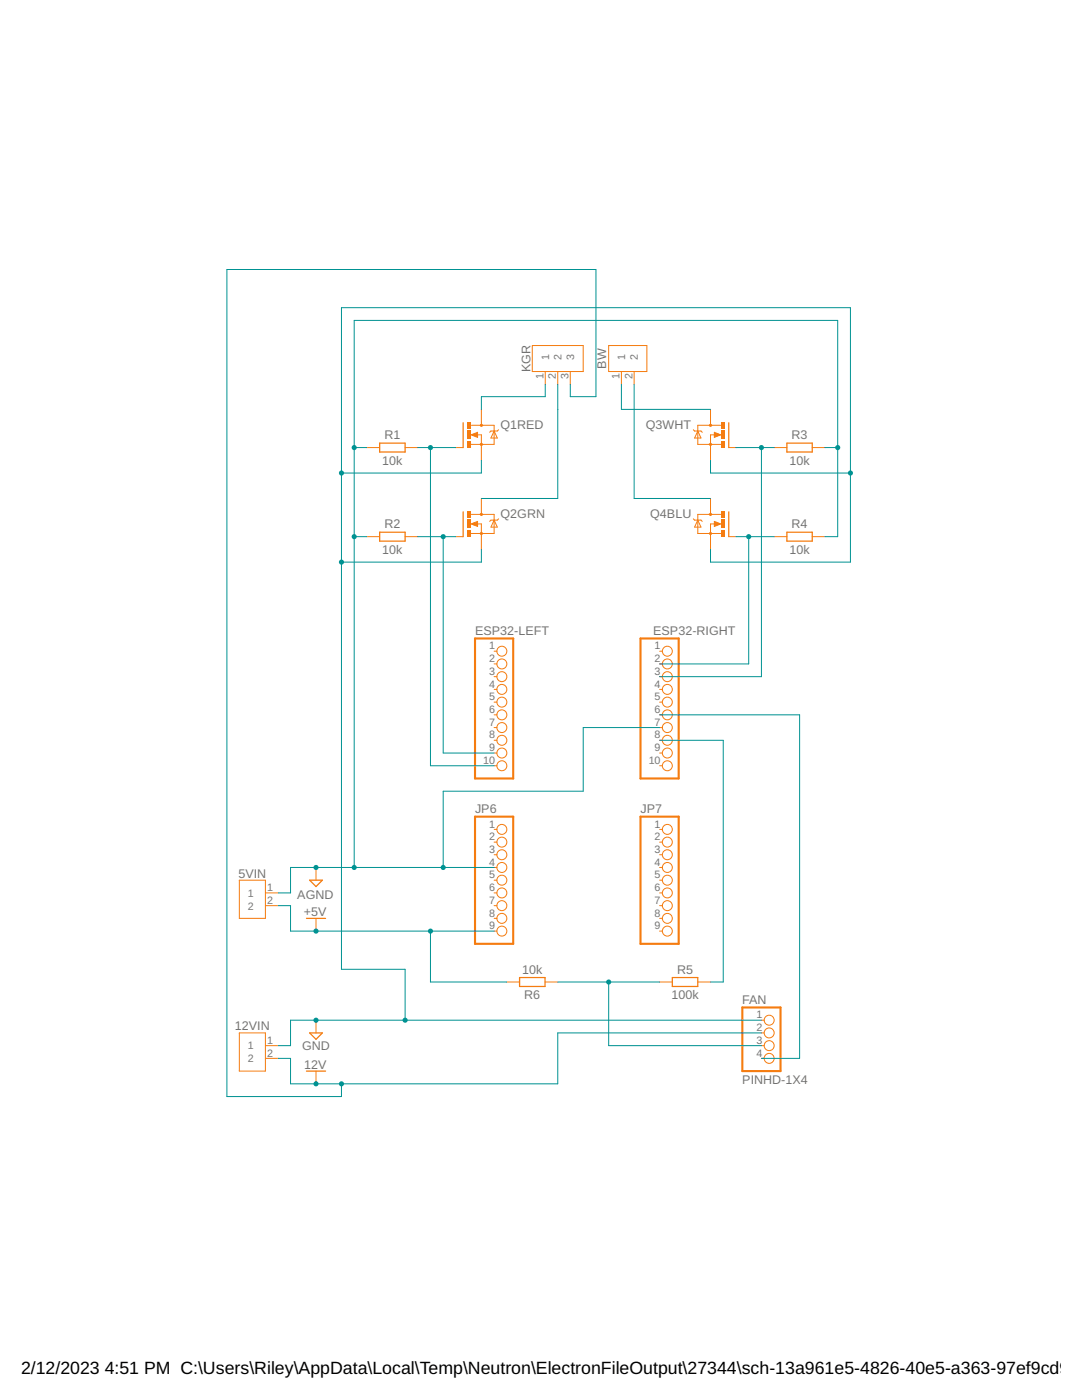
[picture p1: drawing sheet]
<svg xmlns="http://www.w3.org/2000/svg" width="216mm" height="279mm" viewBox="0 0 216 279" stroke-linecap="round" stroke-linejoin="round" font-family="sans-serif">
<path d="M75.8 88.4h5v1.8h-5zM92.4 84.4v4.9M157 88.4h5.1v1.8h-5.1zM75.8 106.2h5v1.8h-5zM157 106.2h5.1v1.8h-5.1z" fill="none" stroke="#f57c10" stroke-width=".25"/>
<g fill="none" stroke="#f57c10" stroke-width=".2">
<path d="M73.2 89.3h2.6M80.8 89.3h2.6M91 89.3h1.4M94 86.8l1.3-.5v1zM94.1 84.9h4.5v3.8h-4.6M95.2 86.8h.9v2.5M96.1 84.2v.7M98.6 86l.6 1.4h-1.2zM99.5 85.8l-.3 .2h-1.2l-.3 .3M154.5 89.3h2.5M162.1 89.3h2.5M73.2 107.1h2.6"/>
<path d="M80.8 107.1h2.6M154.5 107.1h2.5M162.1 107.1h2.5"/>
</g>
<path d="M95.2 86.5l-.9 .3 .9 .2v-.2h-.3" fill="none" stroke="#f57c10" stroke-width=".32"/>
<g fill="#f57c10">
<path d="M93.3 88.1h.7v1.2h-.7z" fill-rule="evenodd"/>
<path d="M93.3 84.2h.7v1.3h-.7z" fill-rule="evenodd"/>
<path d="M93.3 85.9h.7v1.8h-.7z" fill-rule="evenodd"/>
<circle cx="96.1" cy="88.7" r=".32"/>
<circle cx="96.1" cy="84.9" r=".32"/>
</g>
<g fill="#f57c10">
<path d="M95.7 88.7a.35 .35 0 0 1 .7 0 .35 .35 0 0 1-.7 0zM95.7 88.7a.35 .35 0 0 0 .7 0 .35 .35 0 0 0-.7 0z"/>
<path d="M95.7 84.9a.35 .35 0 0 1 .7 0 .35 .35 0 0 1-.7 0zM95.7 84.9a.35 .35 0 0 0 .7 0 .35 .35 0 0 0-.7 0z"/>
<path d="M93.3 88.1h.7v1.2h-.7zM93.3 88.1v1.2h.7v-1.2z"/>
<path d="M93.3 84.2h.7v1.3h-.7zM93.3 84.2v1.3h.7v-1.3z"/>
<path d="M93.3 85.9h.7v1.8h-.7zM93.3 85.9v1.8h.7v-1.8z"/>
</g>
<path d="M96.1 81.7v2.5M96.1 89.3v2.6M91 107.1h1.4M94 104.6l1.3-.5v1zM94.1 102.7h4.5v3.8h-4.6M95.2 104.6h.9v2.5M96.1 102v.7M98.6 103.8l.6 1.4h-1.2zM99.5 103.5l-.3 .3h-1.2l-.3 .3" fill="none" stroke="#f57c10" stroke-width=".2"/>
<path d="M92.4 102.2v4.9" fill="none" stroke="#f57c10" stroke-width=".25"/>
<path d="M95.2 104.3l-.9 .3 .9 .2v-.2h-.3" fill="none" stroke="#f57c10" stroke-width=".32"/>
<g fill="#f57c10">
<path d="M93.3 105.8h.7v1.3h-.7z" fill-rule="evenodd"/>
<path d="M93.3 102h.7v1.3h-.7z" fill-rule="evenodd"/>
<path d="M93.3 103.7h.7v1.8h-.7z" fill-rule="evenodd"/>
<circle cx="96.1" cy="106.5" r=".32"/>
<circle cx="96.1" cy="102.7" r=".32"/>
</g>
<g fill="#f57c10">
<path d="M95.7 106.5a.35 .35 0 0 1 .7 0 .35 .35 0 0 1-.7 0zM95.7 106.5a.35 .35 0 0 0 .7 0 .35 .35 0 0 0-.7 0z"/>
<path d="M95.7 102.7a.35 .35 0 0 1 .7 0 .35 .35 0 0 1-.7 0zM95.7 102.7a.35 .35 0 0 0 .7 0 .35 .35 0 0 0-.7 0z"/>
<path d="M93.3 105.8h.7v1.3h-.7zM93.3 105.8v1.3h.7v-1.3z"/>
<path d="M93.3 102h.7v1.3h-.7zM93.3 102v1.3h.7v-1.3z"/>
<path d="M93.3 103.7h.7v1.8h-.7zM93.3 103.7v1.8h.7v-1.8z"/>
</g>
<path d="M96.1 99.5v2.5M138.3 85.8l.3 .2h1.3l.2 .3M139.2 86l.7 1.4h-1.3zM141.8 84.2v.7M142.5 86.3l1.3 .5-1.3 .5zM142.7 86.8h-.9v2.5M143.8 84.9h-4.6v3.8h4.6M145.4 89.3h1.5M96.1 107.1v2.5" fill="none" stroke="#f57c10" stroke-width=".2"/>
<path d="M145.4 84.4v4.9" fill="none" stroke="#f57c10" stroke-width=".25"/>
<path d="M142.7 86.5l.9 .3-.9 .2v-.2h.2" fill="none" stroke="#f57c10" stroke-width=".32"/>
<g fill="#f57c10">
<path d="M143.8 88.1h.8v1.2h-.8z" fill-rule="evenodd"/>
<path d="M143.8 84.2h.8v1.3h-.8z" fill-rule="evenodd"/>
<path d="M143.8 85.9h.8v1.8h-.8z" fill-rule="evenodd"/>
<circle cx="141.8" cy="88.7" r=".33"/>
<circle cx="141.8" cy="84.9" r=".33"/>
</g>
<g fill="#f57c10">
<path d="M141.4 88.7a.35 .35 0 0 1 .7 0 .35 .35 0 0 1-.7 0zM141.4 88.7a.35 .35 0 0 0 .7 0 .35 .35 0 0 0-.7 0z"/>
<path d="M141.4 84.9a.35 .35 0 0 1 .7 0 .35 .35 0 0 1-.7 0zM141.4 84.9a.35 .35 0 0 0 .7 0 .35 .35 0 0 0-.7 0z"/>
<path d="M143.8 88.1h.8v1.2h-.8zM143.8 88.1v1.2h.8v-1.2z"/>
<path d="M143.8 84.2h.8v1.3h-.8zM143.8 84.2v1.3h.8v-1.3z"/>
<path d="M143.8 85.9h.8v1.8h-.8zM143.8 85.9v1.8h.8v-1.8z"/>
</g>
<path d="M141.8 81.7v2.5M141.8 89.3v2.6M138.3 103.5l.3 .3h1.3l.2 .3M139.2 103.8l.7 1.4h-1.3zM141.8 102v.7M142.5 104.1l1.3 .5-1.3 .5zM142.7 104.6h-.9v2.5M143.8 102.7h-4.6v3.8h4.6M145.4 107.1h1.5" fill="none" stroke="#f57c10" stroke-width=".2"/>
<path d="M145.4 102.2v4.9" fill="none" stroke="#f57c10" stroke-width=".25"/>
<path d="M142.7 104.3l.9 .3-.9 .2v-.2h.2" fill="none" stroke="#f57c10" stroke-width=".32"/>
<g fill="#f57c10">
<path d="M143.8 105.8h.8v1.3h-.8z" fill-rule="evenodd"/>
<path d="M143.8 102h.8v1.3h-.8z" fill-rule="evenodd"/>
<path d="M143.8 103.7h.8v1.8h-.8z" fill-rule="evenodd"/>
<circle cx="141.8" cy="106.5" r=".33"/>
<circle cx="141.8" cy="102.7" r=".33"/>
</g>
<g fill="#f57c10">
<path d="M141.4 106.5a.35 .35 0 0 1 .7 0 .35 .35 0 0 1-.7 0zM141.4 106.5a.35 .35 0 0 0 .7 0 .35 .35 0 0 0-.7 0z"/>
<path d="M141.4 102.7a.35 .35 0 0 1 .7 0 .35 .35 0 0 1-.7 0zM141.4 102.7a.35 .35 0 0 0 .7 0 .35 .35 0 0 0-.7 0z"/>
<path d="M143.8 105.8h.8v1.3h-.8zM143.8 105.8v1.3h.8v-1.3z"/>
<path d="M143.8 102h.8v1.3h-.8zM143.8 102v1.3h.8v-1.3z"/>
<path d="M143.8 103.7h.8v1.8h-.8zM143.8 103.7v1.8h.8v-1.8z"/>
</g>
<g fill="none" stroke="#f57c10" stroke-width=".2">
<path d="M106.2 69h10.2v5.1h-10.2zM108.8 74.2v2.5M111.3 74.2v2.5M113.8 74.2v2.5M121.5 69h7.6v5.1h-7.6zM124 74.2v2.5M126.5 74.2v2.5M141.8 99.5v2.5M141.8 107.1v2.5M98.6 130h.6M98.6 132.5h.6M98.6 135h.6"/>
<path d="M98.6 137.6h.6M131.6 130h.6M131.6 132.5h.6M131.6 135h.6M131.6 137.6h.6M98.6 140.1h.6M98.6 142.7h.6M98.6 145.2h.6M98.6 147.7h.6M98.6 150.3h.6M98.6 152.8h.6M131.6 140.1h.6"/>
<path d="M131.6 142.7h.6M131.6 145.2h.6M131.6 147.7h.6M131.6 150.3h.6M131.6 152.8h.6M47.8 175.7h5.2v7.6h-5.2zM53 178.2h2.5M63.1 173.1v2.6M98.6 165.5h.6M98.6 168.1h.6M98.6 170.6h.6M98.6 173.1h.6"/>
<path d="M98.6 175.7h.6M98.6 178.2h.6M131.6 165.5h.6M131.6 168.1h.6M131.6 170.6h.6M131.6 173.1h.6M131.6 175.7h.6M131.6 178.2h.6M53 180.7h2.5M63.1 183.3v2.5M98.6 180.7h.6M98.6 183.3h.6"/>
<path d="M98.6 185.8h.6M101.1 196h2.6M108.8 196h2.5M131.6 180.7h.6M131.6 183.3h.6M131.6 185.8h.6M131.6 196h2.6M139.2 196h2.6M47.8 206.1h5.2v7.7h-5.2zM53 208.7h2.5M53 211.2h2.5M63.1 203.6v2.5"/>
<path d="M63.1 213.8v2.5M151.9 203.6h.6M151.9 206.1h.6M151.9 208.7h.6M151.9 211.2h.6"/>
<circle cx="100.1" cy="135" r=".99"/>
<circle cx="100.1" cy="137.6" r=".99"/>
<circle cx="100.1" cy="132.5" r=".99"/>
<circle cx="100.1" cy="130" r=".99"/>
<circle cx="133.2" cy="135" r=".99"/>
<circle cx="133.2" cy="132.5" r=".99"/>
<circle cx="133.2" cy="137.6" r=".99"/>
<circle cx="133.2" cy="130" r=".99"/>
<circle cx="100.1" cy="152.8" r=".99"/>
<circle cx="100.1" cy="140.1" r=".99"/>
<circle cx="100.1" cy="147.7" r=".99"/>
<circle cx="100.1" cy="142.7" r=".99"/>
<circle cx="100.1" cy="145.2" r=".99"/>
<circle cx="100.1" cy="150.3" r=".99"/>
<circle cx="133.2" cy="152.8" r=".99"/>
<circle cx="133.2" cy="142.7" r=".99"/>
<circle cx="133.2" cy="145.2" r=".99"/>
<circle cx="133.2" cy="140.1" r=".99"/>
<circle cx="133.2" cy="147.7" r=".99"/>
<circle cx="133.2" cy="150.3" r=".99"/>
<circle cx="100.1" cy="168.1" r=".99"/>
<circle cx="100.1" cy="170.6" r=".99"/>
<circle cx="100.1" cy="165.5" r=".99"/>
<circle cx="100.1" cy="173.1" r=".99"/>
<circle cx="100.1" cy="175.7" r=".99"/>
<circle cx="100.1" cy="178.2" r=".99"/>
<circle cx="133.2" cy="165.5" r=".99"/>
<circle cx="133.2" cy="170.6" r=".99"/>
<circle cx="133.2" cy="168.1" r=".99"/>
<circle cx="133.2" cy="173.1" r=".99"/>
<circle cx="133.2" cy="175.7" r=".99"/>
<circle cx="133.2" cy="178.2" r=".99"/>
<circle cx="100.1" cy="185.8" r=".99"/>
<circle cx="100.1" cy="180.7" r=".99"/>
<circle cx="100.1" cy="183.3" r=".99"/>
<circle cx="133.2" cy="180.7" r=".99"/>
<circle cx="133.2" cy="185.8" r=".99"/>
<circle cx="133.2" cy="183.3" r=".99"/>
<circle cx="153.5" cy="203.6" r=".99"/>
<circle cx="153.5" cy="208.7" r=".99"/>
<circle cx="153.5" cy="206.1" r=".99"/>
<circle cx="153.5" cy="211.2" r=".99"/>
</g>
<path d="M94.8 127.4h7.6v28h-7.6zM127.8 127.4h7.6v28h-7.6zM94.8 163h7.6v25.4h-7.6zM127.8 163h7.6v25.4h-7.6zM148.1 201.1h7.6v12.7h-7.6z" fill="none" stroke="#f57c10" stroke-width=".42"/>
<path d="M61.8 175.7h2.5l-1.2 1.2zM61.2 183.3h3.8M103.7 195.1h5.1v1.8h-5.1zM134.2 195.1h5v1.8h-5zM61.2 213.8h3.8M61.8 206.1h2.5l-1.2 1.3z" fill="none" stroke="#f57c10" stroke-width=".25"/>
<path d="M113.8 76.7v2.5h5.1v-25.4h-73.6v165h22.8v-2.5M151.9 206.1h-40.6v10.2h-53.3" fill="none" stroke="#009292" stroke-width=".2"/>
<g fill="#009292">
<circle cx="63.1" cy="216.3" r=".51"/>
<circle cx="68.1" cy="216.3" r=".51"/>
</g>
<g fill="#009292">
<path d="M62.5 216.3a.55 .55 0 0 1 1.1 0 .55 .55 0 0 1-1.1 0zM62.5 216.3a.55 .55 0 0 0 1.1 0 .55 .55 0 0 0-1.1 0z"/>
<path d="M67.6 216.3a.51 .51 0 0 1 1 0 .51 .51 0 0 1-1 0zM67.6 216.3a.51 .51 0 0 0 1 0 .51 .51 0 0 0-1 0z"/>
</g>
<path d="M96.1 91.9v2.5h-28M141.8 91.9v2.5h27.9M96.1 109.6v2.6h-28M141.8 109.6v2.6h27.9v-50.8h-101.6v132h12.7v10.2M55.5 211.2h2.5v5.1M58 203.6h93.9" fill="none" stroke="#009292" stroke-width=".2"/>
<g fill="#009292">
<circle cx="63.1" cy="203.6" r=".51"/>
<circle cx="80.8" cy="203.6" r=".51"/>
<circle cx="68.1" cy="112.2" r=".51"/>
<circle cx="68.1" cy="94.4" r=".51"/>
<circle cx="169.7" cy="94.4" r=".51"/>
</g>
<g fill="#009292">
<path d="M62.5 203.6a.55 .55 0 0 1 1.1 0 .55 .55 0 0 1-1.1 0zM62.5 203.6a.55 .55 0 0 0 1.1 0 .55 .55 0 0 0-1.1 0z"/>
<path d="M80.3 203.6a.51 .51 0 0 1 1 0 .51 .51 0 0 1-1 0zM80.3 203.6a.51 .51 0 0 0 1 0 .51 .51 0 0 0-1 0z"/>
<path d="M67.6 112.2a.51 .51 0 0 1 1 0 .51 .51 0 0 1-1 0zM67.6 112.2a.51 .51 0 0 0 1 0 .51 .51 0 0 0-1 0z"/>
<path d="M67.6 94.4a.51 .51 0 0 1 1 0 .51 .51 0 0 1-1 0zM67.6 94.4a.51 .51 0 0 0 1 0 .51 .51 0 0 0-1 0z"/>
<path d="M169.2 94.4a.51 .51 0 0 1 1 0 .51 .51 0 0 1-1 0zM169.2 94.4a.51 .51 0 0 0 1 0 .51 .51 0 0 0-1 0z"/>
</g>
<path d="M131.6 147.7h12.7v48.3h-2.5M111.3 196h20.3M121.5 196v12.7h30.4M58 203.6v5.1h-2.5" fill="none" stroke="#009292" stroke-width=".2"/>
<circle cx="121.5" cy="196" r=".51" fill="#009292"/>
<path d="M120.9 196a.55 .55 0 0 1 1.1 0 .55 .55 0 0 1-1.1 0zM120.9 196a.55 .55 0 0 0 1.1 0 .55 .55 0 0 0-1.1 0z" fill="#009292"/>
<path d="M83.4 89.3h7.6M85.9 89.3v63.5h12.7M131.6 142.7h28v68.5h-7.7" fill="none" stroke="#009292" stroke-width=".2"/>
<circle cx="85.9" cy="89.3" r=".51" fill="#009292"/>
<path d="M85.4 89.3a.51 .51 0 0 1 1 0 .51 .51 0 0 1-1 0zM85.4 89.3a.51 .51 0 0 0 1 0 .51 .51 0 0 0-1 0z" fill="#009292"/>
<path d="M124 76.7v5h17.8M146.9 107.1h7.6M149.4 107.1v25.4h-17.8" fill="none" stroke="#009292" stroke-width=".2"/>
<circle cx="149.4" cy="107.1" r=".51" fill="#009292"/>
<path d="M148.9 107.1a.51 .51 0 0 1 1 0 .51 .51 0 0 1-1 0zM148.9 107.1a.51 .51 0 0 0 1 0 .51 .51 0 0 0-1 0z" fill="#009292"/>
<path d="M146.9 89.3h7.6M151.9 89.3v45.7h-20.3" fill="none" stroke="#009292" stroke-width=".2"/>
<circle cx="151.9" cy="89.3" r=".51" fill="#009292"/>
<path d="M151.4 89.3a.51 .51 0 0 1 1 0 .51 .51 0 0 1-1 0zM151.4 89.3a.51 .51 0 0 0 1 0 .51 .51 0 0 0-1 0z" fill="#009292"/>
<path d="M83.4 107.1h7.6M88.4 107.1v43.2h10.2" fill="none" stroke="#009292" stroke-width=".2"/>
<circle cx="88.4" cy="107.1" r=".51" fill="#009292"/>
<path d="M87.9 107.1a.51 .51 0 0 1 1 0 .51 .51 0 0 1-1 0zM87.9 107.1a.51 .51 0 0 0 1 0 .51 .51 0 0 0-1 0z" fill="#009292"/>
<path d="M58 185.8h40.6M85.9 185.8v10.2h15.2" fill="none" stroke="#009292" stroke-width=".2"/>
<g fill="#009292">
<circle cx="63.1" cy="185.8" r=".51"/>
<circle cx="85.9" cy="185.8" r=".51"/>
</g>
<g fill="#009292">
<path d="M62.5 185.8a.55 .55 0 0 1 1.1 0 .55 .55 0 0 1-1.1 0zM62.5 185.8a.55 .55 0 0 0 1.1 0 .55 .55 0 0 0-1.1 0z"/>
<path d="M85.4 185.8a.51 .51 0 0 1 1 0 .51 .51 0 0 1-1 0zM85.4 185.8a.51 .51 0 0 0 1 0 .51 .51 0 0 0-1 0z"/>
</g>
<path d="M70.7 89.3h2.5M164.6 89.3h2.6M70.7 107.1h2.5M164.6 107.1h2.6v-43.2h-96.5v109.2M98.6 173.1h-40.6v5.1M55.5 180.7h2.5v5.1" fill="none" stroke="#009292" stroke-width=".2"/>
<g fill="#009292">
<circle cx="63.1" cy="173.1" r=".51"/>
<circle cx="70.7" cy="173.1" r=".51"/>
<circle cx="70.7" cy="107.1" r=".51"/>
<circle cx="70.7" cy="89.3" r=".51"/>
<circle cx="167.2" cy="89.3" r=".51"/>
</g>
<g fill="#009292">
<path d="M62.5 173.1a.55 .55 0 0 1 1.1 0 .55 .55 0 0 1-1.1 0zM62.5 173.1a.55 .55 0 0 0 1.1 0 .55 .55 0 0 0-1.1 0z"/>
<path d="M70.2 173.1a.51 .51 0 0 1 1 0 .51 .51 0 0 1-1 0zM70.2 173.1a.51 .51 0 0 0 1 0 .51 .51 0 0 0-1 0z"/>
<path d="M70.2 107.1a.51 .51 0 0 1 1 0 .51 .51 0 0 1-1 0zM70.2 107.1a.51 .51 0 0 0 1 0 .51 .51 0 0 0-1 0z"/>
<path d="M70.2 89.3a.51 .51 0 0 1 1 0 .51 .51 0 0 1-1 0zM70.2 89.3a.51 .51 0 0 0 1 0 .51 .51 0 0 0-1 0z"/>
<path d="M166.6 89.3a.55 .55 0 0 1 1.1 0 .55 .55 0 0 1-1.1 0zM166.6 89.3a.55 .55 0 0 0 1.1 0 .55 .55 0 0 0-1.1 0z"/>
</g>
<path d="M55.5 178.2h2.5" fill="none" stroke="#009292" stroke-width=".2"/>
<circle cx="88.4" cy="173.1" r=".51" fill="#009292"/>
<path d="M87.9 173.1a.51 .51 0 0 1 1 0 .51 .51 0 0 1-1 0zM87.9 173.1a.51 .51 0 0 0 1 0 .51 .51 0 0 0-1 0z" fill="#009292"/>
<path d="M108.8 76.7v2.5h-12.7v2.5M111.3 76.7v22.8h-15.2M126.5 76.7v22.8h15.3M111.3 81.7h.1M131.6 145.2h-15.2v12.7h-28v15.2" fill="none" stroke="#009292" stroke-width=".2"/>
<g font-size="3.5">
<text x="4.2" y="274.2">2/12/2023</text>
<text x="20.9" y="274.2">4:51 PM C:\Users\Riley\AppData\Local\Temp\Neutron\ElectronFileOutput\27344\sch-13a961e5-4826-40e5-a363-97ef9cd991</text>
</g>
<g font-size="2.5" fill="#757575">
<text x="105.8" y="74.3" transform="rotate(-90 105.8 74.3)">KGR</text>
<text x="120.9" y="73.6" transform="rotate(-90 120.9 73.6)">BW</text>
<text x="76.7" y="87.7">R1</text>
<text x="99.9" y="85.5">Q1RED</text>
<text x="128.9" y="85.5">Q3WHT</text>
<text x="158" y="87.7">R3</text>
<text x="76.3" y="92.8">10k</text>
<text x="157.5" y="92.8">10k</text>
<text x="76.7" y="105.5">R2</text>
<text x="99.9" y="103.3">Q2GRN</text>
<text x="129.7" y="103.3">Q4BLU</text>
<text x="158" y="105.5">R4</text>
<text x="76.3" y="110.5">10k</text>
<text x="157.5" y="110.5">10k</text>
<text x="94.8" y="126.8">ESP32-LEFT</text>
<text x="130.3" y="126.8">ESP32-RIGHT</text>
<text x="94.8" y="162.3">JP6</text>
<text x="127.8" y="162.3">JP7</text>
<text x="47.6" y="175.1">5VIN</text>
<text x="59.3" y="179.4">AGND</text>
<text x="60.7" y="182.8">+5V</text>
<text x="104.2" y="194.3">10k</text>
<text x="135.1" y="194.3">R5</text>
<text x="104.6" y="199.4">R6</text>
<text x="134" y="199.4">100k</text>
<text x="148.1" y="200.4">FAN</text>
<text x="46.9" y="205.6">12VIN</text>
<text x="60.3" y="209.6">GND</text>
<text x="60.7" y="213.3">12V</text>
<text x="148.1" y="216.3">PINHD-1X4</text>
</g>
<g font-size="2.1" fill="#757575">
<text x="109.6" y="71.8" transform="rotate(-90 109.6 71.8)">1</text>
<text x="112.1" y="71.8" transform="rotate(-90 112.1 71.8)">2</text>
<text x="114.6" y="71.8" transform="rotate(-90 114.6 71.8)">3</text>
<text x="124.8" y="71.8" transform="rotate(-90 124.8 71.8)">1</text>
<text x="127.3" y="71.8" transform="rotate(-90 127.3 71.8)">2</text>
<text x="108.4" y="75.7" transform="rotate(-90 108.4 75.7)">1</text>
<text x="110.9" y="75.7" transform="rotate(-90 110.9 75.7)">2</text>
<text x="113.4" y="75.7" transform="rotate(-90 113.4 75.7)">3</text>
<text x="123.6" y="75.7" transform="rotate(-90 123.6 75.7)">1</text>
<text x="126.2" y="75.7" transform="rotate(-90 126.2 75.7)">2</text>
<text x="97.6" y="129.6">1</text>
<text x="130.6" y="129.6">1</text>
<text x="97.6" y="132.1">2</text>
<text x="97.6" y="134.7">3</text>
<text x="97.6" y="137.2">4</text>
<text x="130.6" y="132.1">2</text>
<text x="130.6" y="134.7">3</text>
<text x="130.6" y="137.2">4</text>
<text x="97.6" y="139.8">5</text>
<text x="97.6" y="142.3">6</text>
<text x="130.6" y="139.8">5</text>
<text x="130.6" y="142.3">6</text>
<text x="97.6" y="144.8">7</text>
<text x="97.6" y="147.4">8</text>
<text x="97.6" y="149.9">9</text>
<text x="130.6" y="144.8">7</text>
<text x="130.6" y="147.4">8</text>
<text x="130.6" y="149.9">9</text>
<text x="96.4" y="152.5">10</text>
<text x="129.4" y="152.5">10</text>
<text x="97.6" y="165.2">1</text>
<text x="97.6" y="167.7">2</text>
<text x="130.6" y="165.2">1</text>
<text x="130.6" y="167.7">2</text>
<text x="97.6" y="170.2">3</text>
<text x="97.6" y="172.8">4</text>
<text x="130.6" y="170.2">3</text>
<text x="130.6" y="172.8">4</text>
<text x="49.4" y="179">1</text>
<text x="53.3" y="177.9">1</text>
<text x="97.6" y="175.3">5</text>
<text x="97.6" y="177.9">6</text>
<text x="130.6" y="175.3">5</text>
<text x="130.6" y="177.9">6</text>
<text x="49.4" y="181.5">2</text>
<text x="53.3" y="180.4">2</text>
<text x="97.6" y="180.4">7</text>
<text x="97.6" y="182.9">8</text>
<text x="97.6" y="185.5">9</text>
<text x="130.6" y="180.4">7</text>
<text x="130.6" y="182.9">8</text>
<text x="130.6" y="185.5">9</text>
<text x="150.9" y="203.3">1</text>
<text x="49.4" y="209.4">1</text>
<text x="53.3" y="208.3">1</text>
<text x="150.9" y="205.8">2</text>
<text x="150.9" y="208.3">3</text>
<text x="49.4" y="212">2</text>
<text x="53.3" y="210.9">2</text>
<text x="150.9" y="210.9">4</text>
</g>
</svg>
